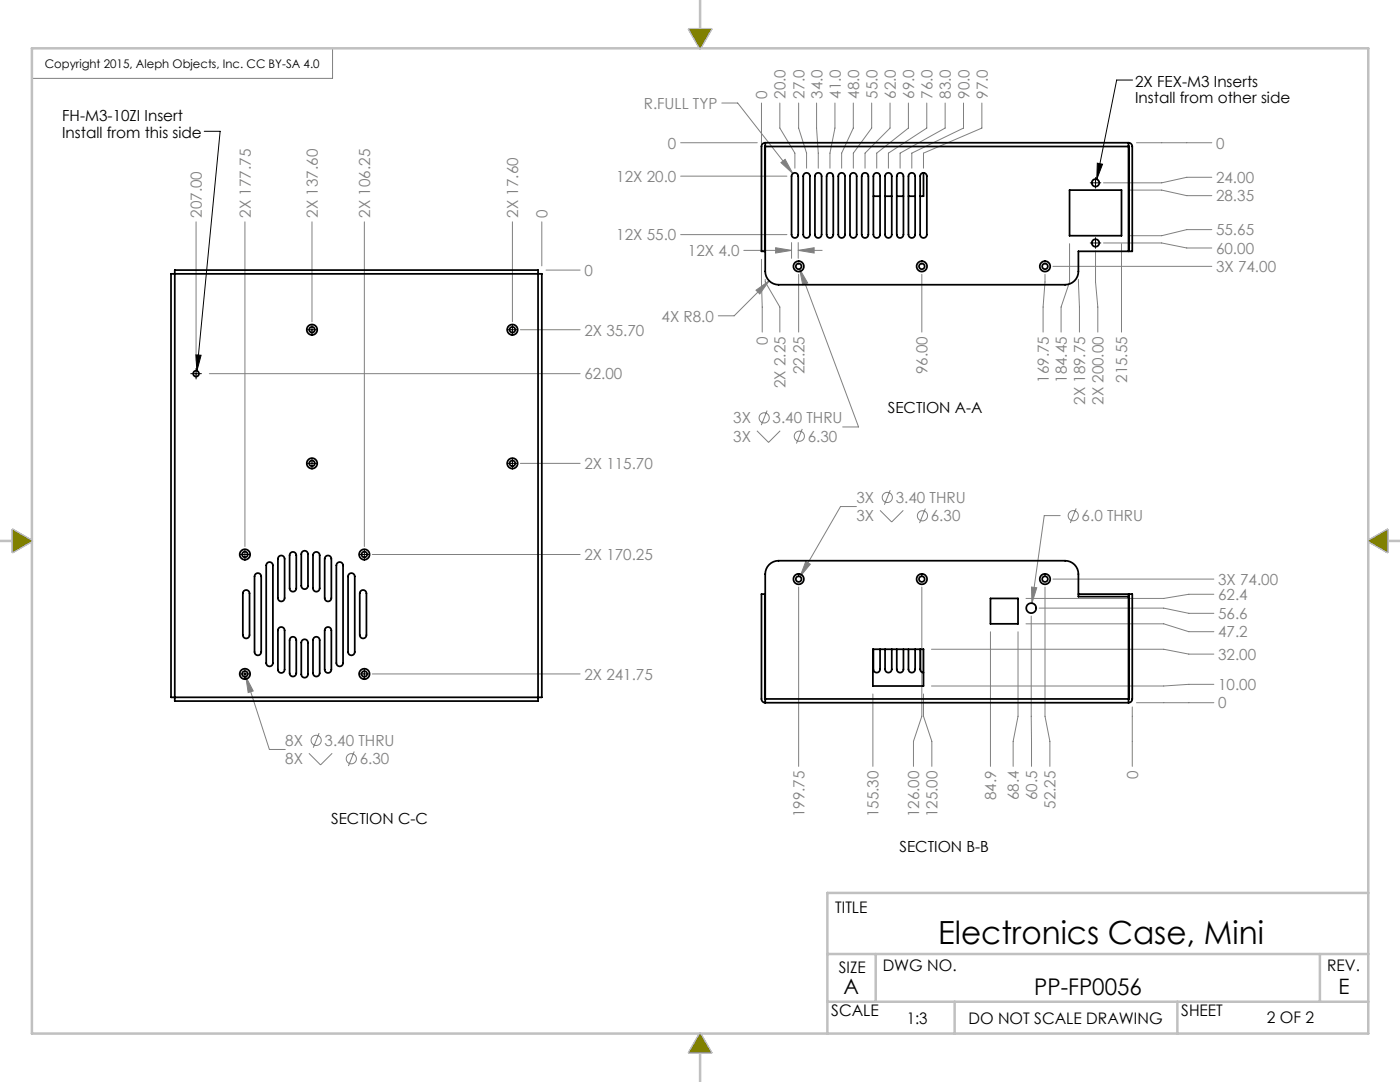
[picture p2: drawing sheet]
<svg xmlns="http://www.w3.org/2000/svg" width="279mm" height="216mm" viewBox="0 0 279 216" stroke-linecap="round" stroke-linejoin="round" font-family="sans-serif">
<path d="M66.4 9.6v6h-60" fill="none" stroke="#808080" stroke-width=".2"/>
<g fill="none" stroke="#c0c0c0" stroke-width=".5">
<path d="M139.7 0v5.8M6.4 9.6h266.7v196.6h-266.7zM137.5 5.8h4.4l-2.2 3.8zM0 107.9h2.6M2.6 105.7l3.8 2.2-3.8 2.2zM273.1 107.9l3.8-2.2v4.4zM276.9 107.9h2.5M273.1 178.2h-108v28M165.1 199.9h108M165.1 190.4h108M174.8 190.4v9.5M190.5 199.9v6.3"/>
<path d="M235 199.9v6.3M263.4 190.4v9.5M139.7 210v5.9M139.7 206.2l2.2 3.8h-4.4z"/>
</g>
<path d="M137.5 5.8l2.2 3.8 2.2-3.8zM273.1 107.9l3.8-2.2v4.4zM139.7 206.2l2.2 3.8h-4.4zM2.6 105.7l3.8 2.2-3.8 2.2z" fill-rule="evenodd" fill="#808000"/>
<g fill="none" stroke="#808080" stroke-width=".2">
<path d="M135.8 28.5h15.3M135.8 35.1h21.2M144 20.6h3.2l11 14M152 20.6v8.6M155.6 20.6v5l3 5v3M155.9 32.4l.8-.6 1.5 2.8zM159.4 20.6v5l1.6 5v3M163 20.6v5l.3 5v3M166.6 20.6v5l-1 5v3M170.3 20.6v5l-2.3 5v3M174 20.6v5l-3.7 5v3M177.6 20.6v5l-5 5v3"/>
<path d="M181.3 20.6v5l-6.3 5v3M185 20.6v5l-7.7 5v3M188.6 20.6v5l-9 5v3M192.3 20.6v5l-10.3 5v3M196 20.6v5l-11.7 5v3M225.4 37.9h6.4l5 1.1h5M226.8 28.5h15M241.8 35.4h-5l-5 1.1h-11.6M39.1 44.3v27.6M48.9 44.3v64.8M62.3 44.3v19.9M72.7 44.3v64.8"/>
<path d="M102.3 44.3v19.9M108.1 44.3v8.8M109 53.9h6.8M135.8 46.8h21.2M148.4 50h9.6M150.9 57.9l2.6-1.9-1.9 2.7zM152 51.7l.1 14.6M152.7 55.7v.6l2.9 5v5M153.5 56l-7 7h-3.2M154.8 49.4l3.2 .6-3.2 .5zM158 48.4v3.1M159.3 50l3.2-.6v1.1z"/>
<path d="M159.3 48.4v3.1M159.3 50h4.8M159.4 54.7v11.6M159.6 53.7l1.6 2.8-1 .3zM159.6 53.7l11.7 31.5h-3.1M184 54.7v11.6M208.6 54.7l-.4 6.6v5M210.1 53.1h31.7M213.5 48.6v7.7l-1.7 5v5M215.2 55.7l.2 10.6M218.6 50.1v6.2l.5 5v5M220.2 48.5h11.6l5 1h5"/>
<path d="M223.8 48.6v17.7M241.8 45.8h-5l-5 1.2h-6.4M41.8 74.6h74M103.9 65.8h11.9M103.9 92.5h11.9M151.1 86l2.3 2.3 2.3-2.3M153.1 81.9l-1.2 2.9M160.1 85.6l-1.2 2.9M177.7 97.8l-1.2 2.9M74.3 110.6h41.5M159.4 117.1v35.8M160.8 112l.9 .6-2 2.5z"/>
<path d="M170.9 101.1h-3.2l-8 14M175.6 101.8l2.4 2.4 2.3-2.4M184 117.1v25.8l-1.7 5v5M184.7 101.5l-1.2 2.9M205.9 117.1l1 .2-1 3.1zM208.6 117.1v25.8l.9 5v5M210.1 115.6h32.2M211.6 102.9h-3.2l-2.5 17.5M214.8 101.4l-1.2 3M242.3 118.6h-5l-5 .8h-27.5M49.1 135l1.4 2.9-1 .3zM49.1 135l4.7 14.5h3.1"/>
<path d="M74.3 134.5h41.5M174.2 138.5v14.4M184.3 138.5v4.4l1.7 5v5M185.9 129.6h46.4l5 .9h5M197.7 126.1v26.8M203.2 126.1v16.8l-1 5v5M204.8 124.5h27.5l5 1.5h5M205.8 122.9l.1 30M207.4 121.3h24.9l5 1.1h5M242.3 136.6h-5l-5 .3h-46.4M61.6 150.3l2.4 2.3 2.3-2.3M63.7 146.3l-1.2 2.9"/>
<path d="M70.7 149.9l-1.2 3M226 141.1v11.8M226.8 140.2h15.5"/>
<circle cx="152.5" cy="83.4" r="1.02"/>
<circle cx="159.5" cy="87" r="1.02"/>
<circle cx="177.1" cy="99.3" r="1.02"/>
<circle cx="184.1" cy="102.9" r="1.02"/>
<circle cx="214.2" cy="102.9" r="1.02"/>
<circle cx="63.1" cy="147.7" r="1.02"/>
<circle cx="70.1" cy="151.4" r="1.02"/>
</g>
<g fill="none" stroke="#000" stroke-width=".2">
<path d="M226 16h-3.1l-4 19.8M40.8 26.2h3.1l-4.6 47.8M217.6 36.5h2.1M218.6 35.4v2.1M219 32.6l1 .2-1.1 3zM217.6 48.5h2.1M218.6 47.4v2.1M38.1 74.6h2.1M39.1 70.8l1 .1-.8 3.1zM39.1 73.5v2.1M61.2 65.8h2.1M62.3 64.7v2.2"/>
<path d="M101.2 65.8h2.1M102.3 64.7v2.2M61.2 92.5h2.1M62.3 91.4v2.1M101.2 92.5h2.1M102.3 91.4v2.1M47.8 110.6h2.1M48.9 109.6v2.1M71.7 110.6h2.1M72.7 109.6v2.1M47.8 134.5h2.1M48.9 133.4v2.1"/>
<path d="M71.7 134.5h2.1M72.7 133.4v2.1"/>
</g>
<path d="M219 32.6l1 .2-1.1 3zM39.1 70.8l1 .1-.8 3.1z" fill="#000"/>
<path d="M150.9 57.9l.7 .8 1.9-2.7zM159.6 53.7l.6 3.1 1-.3zM154.8 49.4l3.2 .6-3.2 .5zM159.3 50l3.2-.6v1.1zM155.9 32.4l2.3 2.2-1.5-2.8zM160.8 112l-1.1 3.1 2-2.5zM205.9 117.1v3.3l1-3.1zM49.1 135l.4 3.2 1-.3z" fill="#808080"/>
<g fill="none" stroke="#000" stroke-width=".35">
<path d="M152.7 29.2v24.9a2.67 2.67 0 0 0 2.7 2.7h57.2a2.67 2.67 0 0 0 2.6-2.7v-4h10v-20.9M152.7 28.5v.7M152.7 28.5a.75 .75 0 0 0-.7 .7v20.9h.6l.1-21M152.7 29.2h72.5M152.7 28.5h72.5M158.2 34.7a.67 .67 0 0 1 .7-.2 .67 .67 0 0 1 .4 .6v11.7a.67 .67 0 0 1-.7 .7 .67 .67 0 0 1-.6-.7v-11.7zM160.5 34.7a.67 .67 0 0 1 .7-.2 .67 .67 0 0 1 .4 .6v11.7a.67 .67 0 0 1-.6 .7 .67 .67 0 0 1-.7-.7v-11.7zM162.8 34.7a.67 .67 0 0 1 .8-.2 .67 .67 0 0 1 .4 .6v11.7a.67 .67 0 0 1-.7 .7 .67 .67 0 0 1-.7-.7v-11.7zM165.2 34.7a.67 .67 0 0 1 .7-.2 .67 .67 0 0 1 .4 .6v11.7a.67 .67 0 0 1-.7 .7 .67 .67 0 0 1-.6-.7v-11.7zM167.5 34.7a.67 .67 0 0 1 .7-.2 .67 .67 0 0 1 .4 .6v11.7a.67 .67 0 0 1-.6 .7 .67 .67 0 0 1-.7-.7v-11.7zM169.8 34.7a.67 .67 0 0 1 .8-.2 .67 .67 0 0 1 .4 .6v11.7a.67 .67 0 0 1-.7 .7 .67 .67 0 0 1-.7-.7v-11.7zM172.2 34.7a.67 .67 0 0 1 .7-.2 .67 .67 0 0 1 .4 .6v11.7a.67 .67 0 0 1-.7 .7 .67 .67 0 0 1-.6-.7v-11.7z"/>
<path d="M174.3 39.1h1.3M174.5 34.7a.67 .67 0 0 1 .7-.2 .67 .67 0 0 1 .4 .6v11.7a.67 .67 0 0 1-.6 .7 .67 .67 0 0 1-.7-.7v-11.7zM176.6 39.1h1.4M176.8 34.7a.67 .67 0 0 1 .8-.2 .67 .67 0 0 1 .4 .6v11.7a.67 .67 0 0 1-.7 .7 .67 .67 0 0 1-.7-.7v-11.7zM179 39.1h1.3M179.2 34.7a.67 .67 0 0 1 .7-.2 .67 .67 0 0 1 .4 .6v11.7a.67 .67 0 0 1-.7 .7 .67 .67 0 0 1-.6-.7v-11.7zM181.3 39.1h1.3M181.5 34.7a.67 .67 0 0 1 .7-.2 .67 .67 0 0 1 .4 .6v11.7a.67 .67 0 0 1-.6 .7 .67 .67 0 0 1-.7-.7v-11.7zM183.8 34.7a.67 .67 0 0 1 .8-.2 .67 .67 0 0 1 .4 .6v11.7a.67 .67 0 0 1-.7 .7 .67 .67 0 0 1-.7-.7v-11.7zM184.3 34.5v4.6h-.7M213.5 37.9h10.3v9.1h-10.3zM225.2 28.5v.7"/>
<path d="M225.2 28.5a.75 .75 0 0 1 .8 .7v20.9h-.7l-.1-21M34.9 54.6v-.7h72.5v.7M34.9 54.6h-.8v84.5h.8M34.9 54.6v84.5M34.9 54.6h72.5M107.4 54.6h.7v84.5h-.7M107.4 54.6v84.5M48.7 117.9a.67 .67 0 0 1 .7-.1 .67 .67 0 0 1 .4 .6v8.3a.67 .67 0 0 1-.7 .7 .67 .67 0 0 1-.6-.7v-8.3zM51 114.5a.67 .67 0 0 1 .7-.1 .67 .67 0 0 1 .4 .6v15.1a.67 .67 0 0 1-.6 .7 .67 .67 0 0 1-.7-.7v-15.1zM53.3 112.3a.67 .67 0 0 1 .8-.1 .67 .67 0 0 1 .4 .6v19.5a.67 .67 0 0 1-.7 .7 .67 .67 0 0 1-.7-.7v-19.5zM55.7 111a.67 .67 0 0 1 .7-.1 .67 .67 0 0 1 .4 .6v7.8a.67 .67 0 0 1-.7 .7 .67 .67 0 0 1-.6-.7v-7.8zM58 110.3a.67 .67 0 0 1 .7-.1 .67 .67 0 0 1 .4 .6v6.6a.67 .67 0 0 1-.6 .7 .67 .67 0 0 1-.7-.7v-6.6z"/>
<path d="M60.3 110.1a.67 .67 0 0 1 .8-.2 .67 .67 0 0 1 .4 .7v6.3a.67 .67 0 0 1-.7 .7 .67 .67 0 0 1-.7-.7v-6.3zM62.7 110.3a.67 .67 0 0 1 .7-.1 .67 .67 0 0 1 .4 .6v6.6a.67 .67 0 0 1-.7 .7 .67 .67 0 0 1-.6-.7v-6.6zM65 111a.67 .67 0 0 1 .7-.1 .67 .67 0 0 1 .4 .6v7.8a.67 .67 0 0 1-.6 .7 .67 .67 0 0 1-.7-.7v-7.8zM67.3 112.3a.67 .67 0 0 1 .8-.1 .67 .67 0 0 1 .4 .6v19.5a.67 .67 0 0 1-.7 .7 .67 .67 0 0 1-.7-.7v-19.5zM69.7 114.5a.67 .67 0 0 1 .7-.1 .67 .67 0 0 1 .4 .6v15.1a.67 .67 0 0 1-.7 .7 .67 .67 0 0 1-.6-.7v-15.1zM72 117.9a.67 .67 0 0 1 .7-.1 .67 .67 0 0 1 .4 .6v8.3a.67 .67 0 0 1-.6 .7 .67 .67 0 0 1-.7-.7v-8.3zM197.7 119.4h5.5v5.1h-5.5zM215.2 118.6h10v20.9M225.2 119.1h-10v-4.5a2.67 2.67 0 0 0-2.6-2.7h-57.2a2.67 2.67 0 0 0-2.7 2.7v24.9M34.9 139.1v.8h72.5v-.8M34.9 139.1h72.5M55.7 125.3a.67 .67 0 0 1 .7-.1 .67 .67 0 0 1 .4 .6v7.8a.67 .67 0 0 1-.7 .7 .67 .67 0 0 1-.6-.7v-7.8z"/>
<path d="M58 127.3a.67 .67 0 0 1 .7-.2 .67 .67 0 0 1 .4 .6v6.6a.67 .67 0 0 1-.6 .7 .67 .67 0 0 1-.7-.7v-6.6zM60.3 127.8a.67 .67 0 0 1 .8-.2 .67 .67 0 0 1 .4 .6v6.4a.67 .67 0 0 1-.7 .6 .67 .67 0 0 1-.7-.6v-6.4zM62.7 127.3a.67 .67 0 0 1 .7-.2 .67 .67 0 0 1 .4 .6v6.6a.67 .67 0 0 1-.7 .7 .67 .67 0 0 1-.6-.7v-6.6zM65 125.3a.67 .67 0 0 1 .7-.1 .67 .67 0 0 1 .4 .6v7.8a.67 .67 0 0 1-.6 .7 .67 .67 0 0 1-.7-.7v-7.8zM152.7 139.5v.7M152.7 139.6l-.1-21h-.6v20.9a.75 .75 0 0 0 .7 .7M152.7 139.5h72.5M174.2 129.6h10.1v7.3h-10.1zM174.3 129.6v4a.67 .67 0 0 0 .7 .6 .67 .67 0 0 0 .6-.6v-4M176.6 129.6v4a.67 .67 0 0 0 .7 .6 .67 .67 0 0 0 .7-.6v-4M179 129.6v4a.67 .67 0 0 0 .6 .6 .67 .67 0 0 0 .7-.6v-4M181.3 129.6v4a.67 .67 0 0 0 .7 .6 .67 .67 0 0 0 .6-.6v-4"/>
<path d="M183.6 129.6v4a.67 .67 0 0 0 .7 .6M225.2 139.5v.7M225.2 139.6l.1-21h.7v20.9a.75 .75 0 0 1-.8 .7M152.7 140.2h72.5"/>
<circle cx="218.6" cy="36.5" r=".75"/>
<circle cx="159.4" cy="53.1" r=".57"/>
<circle cx="159.4" cy="53.1" r="1.05"/>
<circle cx="184" cy="53.1" r=".57"/>
<circle cx="184" cy="53.1" r="1.05"/>
<circle cx="208.6" cy="53.1" r=".57"/>
<circle cx="208.6" cy="53.1" r="1.05"/>
<circle cx="218.6" cy="48.5" r=".75"/>
<circle cx="39.1" cy="74.6" r=".58"/>
<circle cx="62.3" cy="65.8" r=".57"/>
<circle cx="62.3" cy="65.8" r="1.05"/>
<circle cx="102.3" cy="65.8" r=".57"/>
<circle cx="102.3" cy="65.8" r="1.05"/>
<circle cx="62.3" cy="92.5" r=".57"/>
<circle cx="62.3" cy="92.5" r="1.05"/>
<circle cx="102.3" cy="92.5" r=".57"/>
<circle cx="102.3" cy="92.5" r="1.05"/>
<circle cx="48.9" cy="110.6" r=".57"/>
<circle cx="48.9" cy="110.6" r="1.05"/>
<circle cx="72.7" cy="110.6" r=".57"/>
<circle cx="72.7" cy="110.6" r="1.05"/>
<circle cx="159.4" cy="115.6" r="1.05"/>
<circle cx="159.4" cy="115.6" r=".57"/>
<circle cx="184" cy="115.6" r="1.05"/>
<circle cx="184" cy="115.6" r=".57"/>
<circle cx="208.6" cy="115.6" r="1.05"/>
<circle cx="208.6" cy="115.6" r=".57"/>
<circle cx="48.9" cy="134.5" r=".57"/>
<circle cx="48.9" cy="134.5" r="1.05"/>
<circle cx="72.7" cy="134.5" r=".57"/>
<circle cx="72.7" cy="134.5" r="1.05"/>
<circle cx="205.8" cy="121.3" r="1"/>
</g>
<text font-size="6.4" x="187.2" y="188.4">Electronics Case, Mini</text>
<text font-size="4.6" x="206.4" y="198.5">PP-FP0056</text>
<g font-size="4.2">
<text x="168.4" y="198.4">A</text>
<text x="267.1" y="198.4">E</text>
</g>
<g font-size="3.2">
<text x="166.7" y="182.1">TITLE</text>
<text x="167.4" y="194.1">SIZE</text>
<text x="176.2" y="193.8">DWG NO.</text>
<text x="264.9" y="193.8">REV.</text>
<text x="165.9" y="202.8">SCALE</text>
<text x="235.7" y="202.8">SHEET</text>
<text x="181" y="204.4">1:3</text>
<text x="193.3" y="204.3">DO NOT SCALE DRAWING</text>
<text x="252.8" y="204">2 OF 2</text>
</g>
<g font-size="3">
<text x="226.6" y="17.3">2X FEX-M3 Inserts</text>
<text x="226.6" y="20.6">Install from other side</text>
<text x="12.4" y="24.2">FH-M3-10ZI Insert</text>
<text x="12.4" y="27.5">Install from this side</text>
<text x="177.2" y="82.4">SECTION A-A</text>
<text x="66.1" y="164.3">SECTION C-C</text>
<text x="179.5" y="170">SECTION B-B</text>
</g>
<g font-size="3" fill="#808080">
<text x="128.5" y="21.7">R.FULL TYP</text>
<text x="153.1" y="19.7" transform="rotate(-90 153.1 19.7)">0</text>
<text x="156.8" y="19.7" transform="rotate(-90 156.8 19.7)">20.0</text>
<text x="160.5" y="19.7" transform="rotate(-90 160.5 19.7)">27.0</text>
<text x="164.1" y="19.7" transform="rotate(-90 164.1 19.7)">34.0</text>
<text x="167.8" y="19.7" transform="rotate(-90 167.8 19.7)">41.0</text>
<text x="171.5" y="19.7" transform="rotate(-90 171.5 19.7)">48.0</text>
<text x="175.1" y="19.7" transform="rotate(-90 175.1 19.7)">55.0</text>
<text x="178.8" y="19.7" transform="rotate(-90 178.8 19.7)">62.0</text>
<text x="182.5" y="19.7" transform="rotate(-90 182.5 19.7)">69.0</text>
<text x="186.1" y="19.7" transform="rotate(-90 186.1 19.7)">76.0</text>
<text x="189.8" y="19.7" transform="rotate(-90 189.8 19.7)">83.0</text>
<text x="193.5" y="19.7" transform="rotate(-90 193.5 19.7)">90.0</text>
<text x="197.1" y="19.7" transform="rotate(-90 197.1 19.7)">97.0</text>
<text x="133.3" y="29.6">0</text>
<text x="242.7" y="29.6">0</text>
<text x="123" y="36.3">12X 20.0</text>
<text x="242.7" y="36.5">24.00</text>
<text x="242.7" y="40.2">28.35</text>
<text x="40.3" y="43.4" transform="rotate(-90 40.3 43.4)">207.00</text>
<text x="50" y="43.4" transform="rotate(-90 50 43.4)">2X 177.75</text>
<text x="63.4" y="43.4" transform="rotate(-90 63.4 43.4)">2X 137.60</text>
<text x="73.9" y="43.4" transform="rotate(-90 73.9 43.4)">2X 106.25</text>
<text x="103.4" y="43.4" transform="rotate(-90 103.4 43.4)">2X 17.60</text>
<text x="109.3" y="43.4" transform="rotate(-90 109.3 43.4)">0</text>
<text x="123" y="48">12X 55.0</text>
<text x="242.7" y="47">55.65</text>
<text x="137.3" y="51.1">12X 4.0</text>
<text x="242.7" y="50.6">60.00</text>
<text x="116.6" y="55">0</text>
<text x="242.7" y="54.3">3X 74.00</text>
<text x="132" y="64.2">4X R8.0</text>
<text x="116.6" y="66.9">2X 35.70</text>
<text x="153.3" y="68.8" transform="rotate(-90 153.3 68.8)">0</text>
<text x="116.6" y="75.7">62.00</text>
<text x="156.8" y="77.4" transform="rotate(-90 156.8 77.4)">2X 2.25</text>
<text x="160.5" y="74.7" transform="rotate(-90 160.5 74.7)">22.25</text>
<text x="185.1" y="74.7" transform="rotate(-90 185.1 74.7)">96.00</text>
<text x="209.3" y="76.4" transform="rotate(-90 209.3 76.4)">169.75</text>
<text x="212.9" y="76.4" transform="rotate(-90 212.9 76.4)">184.45</text>
<text x="225" y="76.4" transform="rotate(-90 225 76.4)">215.55</text>
<text x="216.6" y="80.8" transform="rotate(-90 216.6 80.8)">2X 189.75</text>
<text x="220.2" y="80.8" transform="rotate(-90 220.2 80.8)">2X 200.00</text>
<text x="146.3" y="84.5">3X</text>
<text x="146.3" y="88.2">3X</text>
<text x="154.2" y="84.5">3.40 THRU</text>
<text x="161.2" y="88.2">6.30</text>
<text x="116.6" y="93.6">2X 115.70</text>
<text x="170.9" y="100.4">3X</text>
<text x="178.8" y="100.4">3.40 THRU</text>
<text x="170.9" y="104">3X</text>
<text x="185.8" y="104">6.30</text>
<text x="215.9" y="104">6.0 THRU</text>
<text x="116.6" y="111.8">2X 170.25</text>
<text x="243.1" y="119.7">62.4</text>
<text x="243.1" y="116.7">3X 74.00</text>
<text x="243.1" y="123.5">56.6</text>
<text x="243.1" y="131.7">32.00</text>
<text x="243.1" y="127.2">47.2</text>
<text x="116.6" y="135.6">2X 241.75</text>
<text x="243.1" y="137.7">10.00</text>
<text x="243.1" y="141.4">0</text>
<text x="56.9" y="148.9">8X</text>
<text x="64.8" y="148.9">3.40 THRU</text>
<text x="56.9" y="152.5">8X</text>
<text x="71.8" y="152.5">6.30</text>
<text x="227.1" y="155.5" transform="rotate(-90 227.1 155.5)">0</text>
<text x="198.8" y="159.7" transform="rotate(-90 198.8 159.7)">84.9</text>
<text x="203.3" y="159.7" transform="rotate(-90 203.3 159.7)">68.4</text>
<text x="207" y="159.7" transform="rotate(-90 207 159.7)">60.5</text>
<text x="210.7" y="161.4" transform="rotate(-90 210.7 161.4)">52.25</text>
<text x="160.5" y="163.1" transform="rotate(-90 160.5 163.1)">199.75</text>
<text x="175.4" y="163.1" transform="rotate(-90 175.4 163.1)">155.30</text>
<text x="183.5" y="163.1" transform="rotate(-90 183.5 163.1)">126.00</text>
<text x="187.1" y="163.1" transform="rotate(-90 187.1 163.1)">125.00</text>
</g>
<text font-size="2.4" x="8.9" y="13.6">Copyright 2015, Aleph Objects, Inc. CC BY-SA 4.0</text>
</svg>
